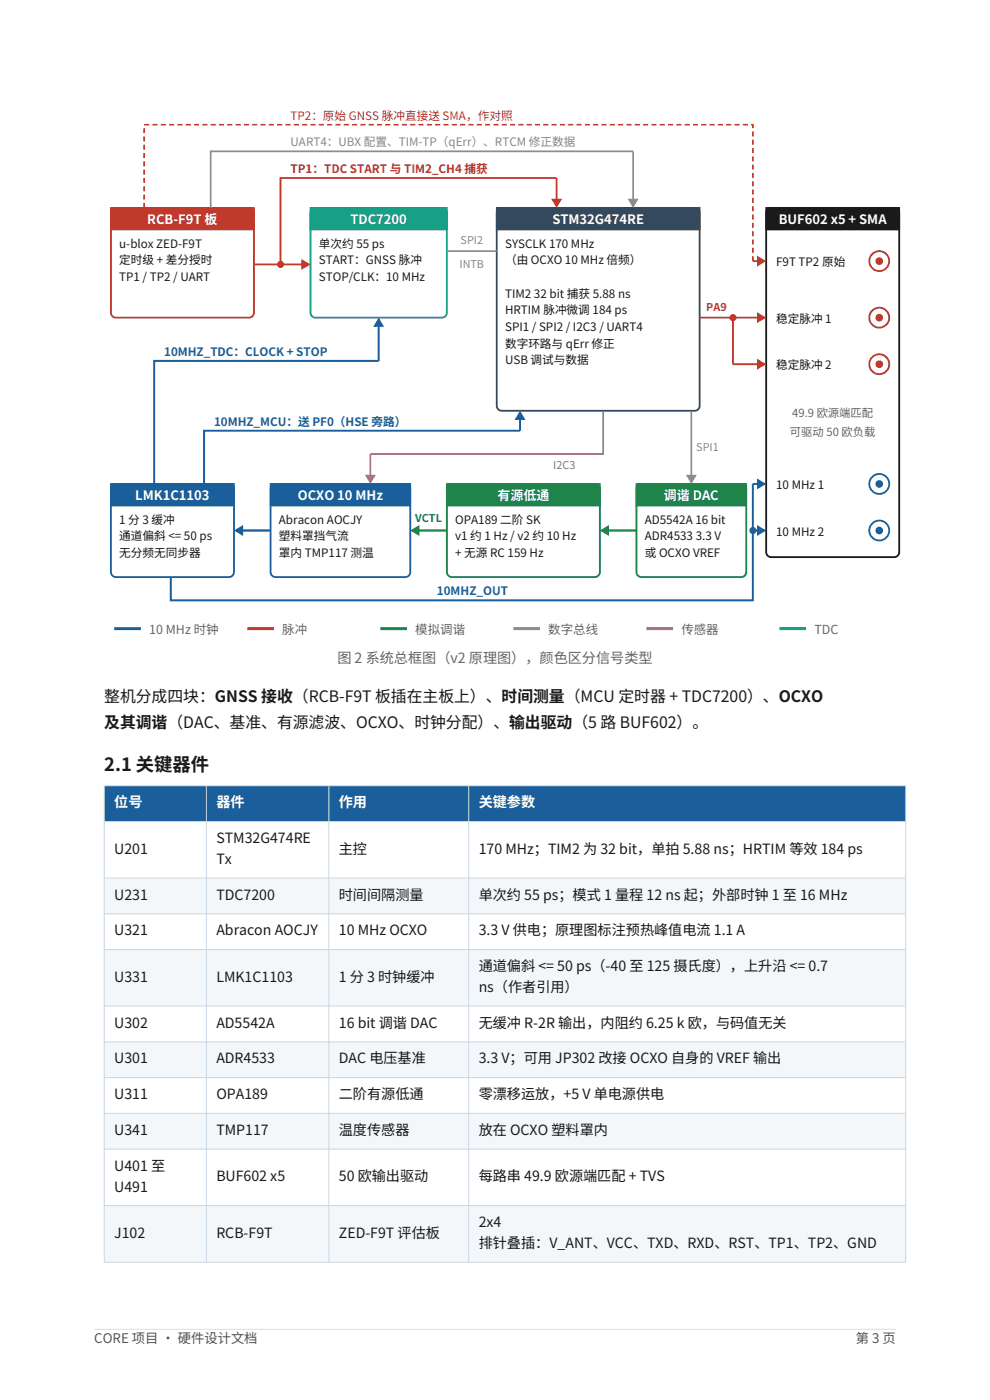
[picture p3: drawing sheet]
<svg xmlns="http://www.w3.org/2000/svg" width="210mm" height="297mm" viewBox="0 0 210 297" stroke-linecap="round" stroke-linejoin="round" font-family="sans-serif">
<path d="M20 282h170" fill="none" stroke="#d5dee7" stroke-width=".21"/>
<path d="M24 44.3l.6-.2h28.2a1.06 1.06 0 0 1 1.1 1.1v21.1a1.06 1.06 0 0 1-1.1 1.1h-28.2a1.06 1.06 0 0 1-1.1-1.1v-21.1z" fill-rule="evenodd" fill="#fff" stroke="#c0392b" stroke-width=".39"/>
<path d="M23.5 44.1h30.4v4.6h-30.4z" fill-rule="evenodd" fill="#c0392b" stroke="#c0392b" stroke-width=".35"/>
<path d="M66.3 44.3l.6-.2h26.8a1.06 1.06 0 0 1 1.1 1.1v21.1a1.06 1.06 0 0 1-1.1 1.1h-26.8a1.06 1.06 0 0 1-1-1.1v-21.1z" fill-rule="evenodd" fill="#fff" stroke="#16a085" stroke-width=".39"/>
<path d="M65.9 44.1h28.9v4.6h-28.9z" fill-rule="evenodd" fill="#16a085" stroke="#16a085" stroke-width=".35"/>
<path d="M105.8 44.3l.6-.2h41a1.06 1.06 0 0 1 1 1.1v40.9a1.06 1.06 0 0 1-1 1h-41a1.06 1.06 0 0 1-1-1v-40.9z" fill-rule="evenodd" fill="#fff" stroke="#34495e" stroke-width=".39"/>
<path d="M105.4 44.1h43v4.6h-43z" fill-rule="evenodd" fill="#34495e" stroke="#34495e" stroke-width=".35"/>
<path d="M23.7 103.1l.9-.4h24a1.06 1.06 0 0 1 1 1v17.7a1.06 1.06 0 0 1-1 1h-24a1.06 1.06 0 0 1-1.1-1v-17.7z" fill-rule="evenodd" fill="#fff" stroke="#1a5f9c" stroke-width=".39"/>
<path d="M23.5 102.7h26.1v4.6h-26.1z" fill-rule="evenodd" fill="#1a5f9c" stroke="#1a5f9c" stroke-width=".35"/>
<path d="M57.8 102.9l.7-.2h27.5a1.06 1.06 0 0 1 1 1v17.7a1.06 1.06 0 0 1-1 1h-27.5a1.06 1.06 0 0 1-1.1-1v-17.7z" fill-rule="evenodd" fill="#fff" stroke="#1a5f9c" stroke-width=".39"/>
<path d="M57.4 102.7h29.6v4.6h-29.6z" fill-rule="evenodd" fill="#1a5f9c" stroke="#1a5f9c" stroke-width=".35"/>
<path d="M95.2 102.9l.6-.2h30.4a1.06 1.06 0 0 1 1 1v17.7a1.06 1.06 0 0 1-1 1h-30.4a1.06 1.06 0 0 1-1-1v-17.7z" fill-rule="evenodd" fill="#fff" stroke="#1e8449" stroke-width=".39"/>
<path d="M94.8 102.7h32.4v4.6h-32.4z" fill-rule="evenodd" fill="#1e8449" stroke="#1e8449" stroke-width=".35"/>
<path d="M135.2 103.1l.9-.4h21.1a1.06 1.06 0 0 1 1.1 1v17.7a1.06 1.06 0 0 1-1.1 1h-21.1a1.06 1.06 0 0 1-1.1-1v-17.7z" fill-rule="evenodd" fill="#fff" stroke="#1e8449" stroke-width=".39"/>
<path d="M135 102.7h23.3v4.6h-23.3z" fill-rule="evenodd" fill="#1e8449" stroke="#1e8449" stroke-width=".35"/>
<path d="M163 44.3l.6-.2h26.1a1.06 1.06 0 0 1 1 1.1v71.9a1.06 1.06 0 0 1-1 1.1h-26.1a1.06 1.06 0 0 1-1.1-1.1v-71.9z" fill-rule="evenodd" fill="#fff" stroke="#1a1a1a" stroke-width=".39"/>
<path d="M162.5 44.1h28.2v4.6h-28.2z" fill-rule="evenodd" fill="#1a1a1a" stroke="#1a1a1a" stroke-width=".35"/>
<circle cx="186.5" cy="55.4" r="2.12" fill="#fff" stroke="#c0392b" stroke-width=".39"/>
<circle cx="186.5" cy="55.4" r=".64" fill="#c0392b" stroke="#c0392b" stroke-width=".35"/>
<circle cx="186.5" cy="67.4" r="2.12" fill="#fff" stroke="#c0392b" stroke-width=".39"/>
<circle cx="186.5" cy="67.4" r=".64" fill="#c0392b" stroke="#c0392b" stroke-width=".35"/>
<circle cx="186.5" cy="77.3" r="2.12" fill="#fff" stroke="#c0392b" stroke-width=".39"/>
<circle cx="186.5" cy="77.3" r=".64" fill="#c0392b" stroke="#c0392b" stroke-width=".35"/>
<circle cx="186.5" cy="102.7" r="2.12" fill="#fff" stroke="#1a5f9c" stroke-width=".39"/>
<circle cx="186.5" cy="102.7" r=".64" fill="#1a5f9c" stroke="#1a5f9c" stroke-width=".35"/>
<circle cx="186.5" cy="112.5" r="2.12" fill="#fff" stroke="#1a5f9c" stroke-width=".39"/>
<g fill="#1a5f9c" stroke="#1a5f9c" stroke-width=".35">
<path d="M110.3 87.5l.9 1.4h-1.7z"/>
<path d="M80.3 67.7l.9 1.5h-1.7z"/>
<path d="M160.8 101.8l1.4 .9-1.4 .8z"/>
<path d="M160.8 111.7l1.4 .8-1.4 .9z"/>
<path d="M50 112.5l1.4-.8v1.7z"/>
<circle cx="186.5" cy="112.5" r=".64"/>
</g>
<path d="M53.9 56.1h11.6M118.1 43.8v-6h-58.6v18.3M148.4 67.4h13.8M155.5 67.4v9.9h6.7" fill="none" stroke="#c0392b" stroke-width=".39"/>
<g fill="#c0392b" stroke="#c0392b" stroke-width=".35">
<path d="M64.1 55.3l1.4 .8-1.4 .8z"/>
<path d="M117.2 42.3h1.7l-.8 1.5z"/>
<path d="M160.8 54.5l1.4 .9-1.4 .8z"/>
<path d="M160.8 66.5l1.4 .9-1.4 .8z"/>
<path d="M160.8 76.4l1.4 .9-1.4 .8z"/>
</g>
<g fill="#c0392b" stroke="#c0392b" stroke-width=".21">
<circle cx="59.5" cy="56.1" r=".64"/>
<circle cx="155.5" cy="67.4" r=".64"/>
</g>
<path d="M94.8 53.3h10.6M134.3 43.8v-11.7h-89.6v12M146.6 87.1v15.2" fill="none" stroke="#7f8c8d" stroke-width=".35"/>
<g fill="#7f8c8d" stroke="#7f8c8d" stroke-width=".35">
<path d="M133.5 42.3h1.6l-.8 1.5z"/>
<path d="M145.8 100.9h1.7l-.9 1.4z"/>
</g>
<path d="M30.6 44.1v-17.6h129.1v28.9" fill="none" stroke="#c0392b" stroke-width=".35" stroke-dasharray="1.1 .7" stroke-linecap="butt"/>
<path d="M159.7 55.4h2.5" fill="none" stroke="#c0392b" stroke-width=".35"/>
<path d="M127.9 87.1v9.2h-49.3v6" fill="none" stroke="#8e44ad" stroke-width=".35"/>
<path d="M77.7 100.9h1.7l-.8 1.4z" fill="#8e44ad" stroke="#8e44ad" stroke-width=".35"/>
<path d="M80.3 67.7v8.9h-47.6v26.1M110.3 87.5v3.9h-67v11.3M159.7 112.5h2.5M162.2 102.7h-2.5v24.7h-123.5v-5" fill="none" stroke="#1a5f9c" stroke-width=".42"/>
<circle cx="159.7" cy="112.5" r=".64" fill="#1a5f9c" stroke="#1a5f9c" stroke-width=".21"/>
<path d="M87.4 112.5h7.4M127.6 112.5h7.4" fill="none" stroke="#1e8449" stroke-width=".46"/>
<g fill="#1e8449" stroke="#1e8449" stroke-width=".35">
<path d="M127.6 112.5l1.4-.8v1.7z"/>
<path d="M87.4 112.5l1.4-.8v1.7z"/>
</g>
<path d="M50 112.5h7.4" fill="none" stroke="#1a5f9c" stroke-width=".46"/>
<path d="M24.2 133.4h5.7" fill="none" stroke="#1a5f9c" stroke-width=".63" stroke-linecap="butt"/>
<path d="M52.5 133.4h5.6" fill="none" stroke="#c0392b" stroke-width=".63" stroke-linecap="butt"/>
<path d="M80.7 133.4h5.6" fill="none" stroke="#1e8449" stroke-width=".63" stroke-linecap="butt"/>
<path d="M108.9 133.4h5.6" fill="none" stroke="#7f8c8d" stroke-width=".63" stroke-linecap="butt"/>
<path d="M137.1 133.4h5.7" fill="none" stroke="#8e44ad" stroke-width=".63" stroke-linecap="butt"/>
<path d="M165.3 133.4h5.7" fill="none" stroke="#16a085" stroke-width=".63" stroke-linecap="butt"/>
<path d="M22.1 166.7h170v7.6h-170z" fill-rule="evenodd" fill="#1a5f9c"/>
<path d="M22.1 174.3h170v12h-170z" fill-rule="evenodd" fill="#fff"/>
<path d="M22.1 186.3h170v7.6h-170z" fill-rule="evenodd" fill="#f4f7fa"/>
<path d="M22.1 193.9h170v7.5h-170z" fill-rule="evenodd" fill="#fff"/>
<path d="M22.1 201.4h170v12h-170z" fill-rule="evenodd" fill="#f4f7fa"/>
<path d="M22.1 213.4h170v7.6h-170z" fill-rule="evenodd" fill="#fff"/>
<path d="M22.1 221h170v7.6h-170z" fill-rule="evenodd" fill="#f4f7fa"/>
<path d="M22.1 228.6h170v7.6h-170z" fill-rule="evenodd" fill="#fff"/>
<path d="M22.1 236.2h170v7.6h-170z" fill-rule="evenodd" fill="#f4f7fa"/>
<path d="M22.1 243.8h170v12h-170z" fill-rule="evenodd" fill="#fff"/>
<path d="M22.1 255.8h170v12h-170z" fill-rule="evenodd" fill="#f4f7fa"/>
<g fill="none" stroke="#c9d6e2" stroke-width=".21">
<path d="M22.1 166.7h170v101.1h-170zM22.1 174.3h170M43.8 166.7v101.1M69.8 166.7v101.1M99.4 166.7v101.1M22.1 186.3h170M22.1 193.9h170M22.1 201.4h170M22.1 213.4h170M22.1 221h170M22.1 228.6h170M22.1 236.2h170"/>
<path d="M22.1 243.8h170M22.1 255.8h170"/>
</g>
<text font-size="3.9" fill="#1a1a1a" x="22.1" y="163.5">2.1 关键器件</text>
<g font-size="3.4" fill="#1a1a1a">
<text x="22.1" y="148.9">整机分成四块：GNSS 接收（RCB-F9T 板插在主板上）、时间测量（MCU 定时器 + TDC7200）、OCXO</text>
<text x="22.1" y="154.3">及其调谐（DAC、基准、有源滤波、OCXO、时钟分配）、输出驱动（5 路 BUF602）。</text>
</g>
<text font-size="3" fill="#666" x="71.6" y="140.6">图 2 系统总框图（v2 原理图），颜色区分信号类型</text>
<g font-size="3" fill="#fff">
<text x="24.2" y="171.3">位号</text>
<text x="45.9" y="171.3">器件</text>
<text x="71.9" y="171.3">作用</text>
<text x="101.5" y="171.3">关键参数</text>
</g>
<g font-size="3" fill="#1a1a1a">
<text x="45.9" y="178.9">STM32G474RE</text>
<text x="24.2" y="181.1">U201</text>
<text x="45.9" y="183.3">Tx</text>
<text x="71.9" y="181.1">主控</text>
<text x="101.5" y="181.1">170 MHz；TIM2 为 32 bit，单拍 5.88 ns；HRTIM 等效 184 ps</text>
<text x="24.2" y="190.9">U231</text>
<text x="45.9" y="190.9">TDC7200</text>
<text x="71.9" y="190.9">时间间隔测量</text>
<text x="101.5" y="190.9">单次约 55 ps；模式 1 量程 12 ns 起；外部时钟 1 至 16 MHz</text>
<text x="24.2" y="198.4">U321</text>
<text x="45.9" y="198.4">Abracon AOCJY</text>
<text x="71.9" y="198.4">10 MHz OCXO</text>
<text x="101.5" y="198.4">3.3 V 供电；原理图标注预热峰值电流 1.1 A</text>
<text x="24.2" y="208.2">U331</text>
<text x="45.9" y="208.2">LMK1C1103</text>
<text x="71.9" y="208.2">1 分 3 时钟缓冲</text>
<text x="101.5" y="206">通道偏斜 &lt;= 50 ps（-40 至 125 摄氏度），上升沿 &lt;= 0.7</text>
<text x="101.5" y="210.4">ns（作者引用）</text>
<text x="24.2" y="218">U302</text>
<text x="45.9" y="218">AD5542A</text>
<text x="71.9" y="218">16 bit 调谐 DAC</text>
<text x="101.5" y="218">无缓冲 R-2R 输出，内阻约 6.25 k 欧，与码值无关</text>
<text x="24.2" y="225.6">U301</text>
<text x="45.9" y="225.6">ADR4533</text>
<text x="71.9" y="225.6">DAC 电压基准</text>
<text x="101.5" y="225.6">3.3 V；可用 JP302 改接 OCXO 自身的 VREF 输出</text>
<text x="24.2" y="233.2">U311</text>
<text x="45.9" y="233.2">OPA189</text>
<text x="71.9" y="233.2">二阶有源低通</text>
<text x="101.5" y="233.2">零漂移运放，+5 V 单电源供电</text>
<text x="24.2" y="240.8">U341</text>
<text x="45.9" y="240.8">TMP117</text>
<text x="71.9" y="240.8">温度传感器</text>
<text x="101.5" y="240.8">放在 OCXO 塑料罩内</text>
<text x="24.2" y="248.4">U401 至</text>
<text x="45.9" y="250.6">BUF602 x5</text>
<text x="71.9" y="250.6">50 欧输出驱动</text>
<text x="101.5" y="250.6">每路串 49.9 欧源端匹配 + TVS</text>
<text x="24.2" y="252.8">U491</text>
<text x="24.2" y="262.6">J102</text>
<text x="45.9" y="262.6">RCB-F9T</text>
<text x="71.9" y="262.6">ZED-F9T 评估板</text>
<text x="101.5" y="260.4">2x4</text>
<text x="101.5" y="264.8">排针叠插：V_ANT、VCC、TXD、RXD、RST、TP1、TP2、GND</text>
</g>
<g font-size="2.8" fill="#fff">
<text x="31.2" y="47.5">RCB-F9T 板</text>
<text x="74.3" y="47.5">TDC7200</text>
<text x="117.2" y="47.5">STM32G474RE</text>
<text x="165.2" y="47.5">BUF602 x5 + SMA</text>
<text x="28.7" y="106">LMK1C1103</text>
<text x="63.2" y="106">OCXO 10 MHz</text>
<text x="105.5" y="106">有源低通</text>
<text x="140.8" y="106">调谐 DAC</text>
</g>
<g font-size="2.8" fill="#555">
<text x="20" y="285">CORE 项目 · 硬件设计文档</text>
<text x="181.5" y="285">第 3 页</text>
</g>
<g font-size="2.6" fill="#666">
<text x="31.6" y="134.4">10 MHz 时钟</text>
<text x="59.9" y="134.4">脉冲</text>
<text x="88.1" y="134.4">模拟调谐</text>
<text x="116.3" y="134.4">数字总线</text>
<text x="144.5" y="134.4">传感器</text>
<text x="172.8" y="134.4">TDC</text>
</g>
<g font-size="2.5" fill="#c0392b">
<text x="61.6" y="25.4">TP2：原始 GNSS 脉冲直接送 SMA，作对照</text>
<text x="61.6" y="36.7">TP1：TDC START 与 TIM2_CH4 捕获</text>
</g>
<text font-size="2.5" fill="#7f8c8d" x="61.6" y="31.1">UART4：UBX 配置、TIM-TP（qErr）、RTCM 修正数据</text>
<g font-size="2.5" fill="#1a1a1a">
<text x="25.3" y="52.6">u-blox ZED-F9T</text>
<text x="67.6" y="52.6">单次约 55 ps</text>
<text x="107.1" y="52.6">SYSCLK 170 MHz</text>
<text x="25.3" y="56.1">定时级 + 差分授时</text>
<text x="25.3" y="59.6">TP1 / TP2 / UART</text>
<text x="67.6" y="56.1">START：GNSS 脉冲</text>
<text x="67.6" y="59.6">STOP/CLK：10 MHz</text>
<text x="107.1" y="56.1">（由 OCXO 10 MHz 倍频）</text>
<text x="164.6" y="56.5">F9T TP2 原始</text>
<text x="107.1" y="63.2">TIM2 32 bit 捕获 5.88 ns</text>
<text x="107.1" y="66.7">HRTIM 脉冲微调 184 ps</text>
<text x="107.1" y="70.2">SPI1 / SPI2 / I2C3 / UART4</text>
<text x="164.6" y="68.4">稳定脉冲 1</text>
<text x="107.1" y="73.7">数字环路与 qErr 修正</text>
<text x="107.1" y="77.3">USB 调试与数据</text>
<text x="164.6" y="78.3">稳定脉冲 2</text>
<text x="164.6" y="103.7">10 MHz 1</text>
<text x="25.3" y="111.1">1 分 3 缓冲</text>
<text x="59.2" y="111.1">Abracon AOCJY</text>
<text x="96.6" y="111.1">OPA189 二阶 SK</text>
<text x="136.8" y="111.1">AD5542A 16 bit</text>
<text x="164.6" y="113.6">10 MHz 2</text>
<text x="25.3" y="114.7">通道偏斜 &lt;= 50 ps</text>
<text x="25.3" y="118.2">无分频无同步器</text>
<text x="59.2" y="114.7">塑料罩挡气流</text>
<text x="59.2" y="118.2">罩内 TMP117 测温</text>
<text x="96.6" y="114.7">v1 约 1 Hz / v2 约 10 Hz</text>
<text x="96.6" y="118.2">+ 无源 RC 159 Hz</text>
<text x="136.8" y="114.7">ADR4533 3.3 V</text>
<text x="136.8" y="118.2">或 OCXO VREF</text>
</g>
<g font-size="2.5" fill="#1a5f9c">
<text x="34.8" y="75.5">10MHZ_TDC：CLOCK + STOP</text>
<text x="45.4" y="90.3">10MHZ_MCU：送 PF0（HSE 旁路）</text>
<text x="92.7" y="126.3">10MHZ_OUT</text>
</g>
<g font-size="2.4" fill="#666">
<text x="168" y="88.6">49.9 欧源端匹配</text>
<text x="167.6" y="92.4">可驱动 50 欧负载</text>
</g>
<g font-size="2.3" fill="#7f8c8d">
<text x="97.7" y="51.9">SPI2</text>
<text x="97.5" y="56.8">INTB</text>
<text x="147.7" y="95.6">SPI1</text>
</g>
<text font-size="2.3" fill="#c0392b" x="149.8" y="66">PA9</text>
<text font-size="2.3" fill="#8e44ad" x="117.4" y="99.5">I2C3</text>
<text font-size="2.3" fill="#1e8449" x="88.1" y="110.8">VCTL</text>
</svg>
